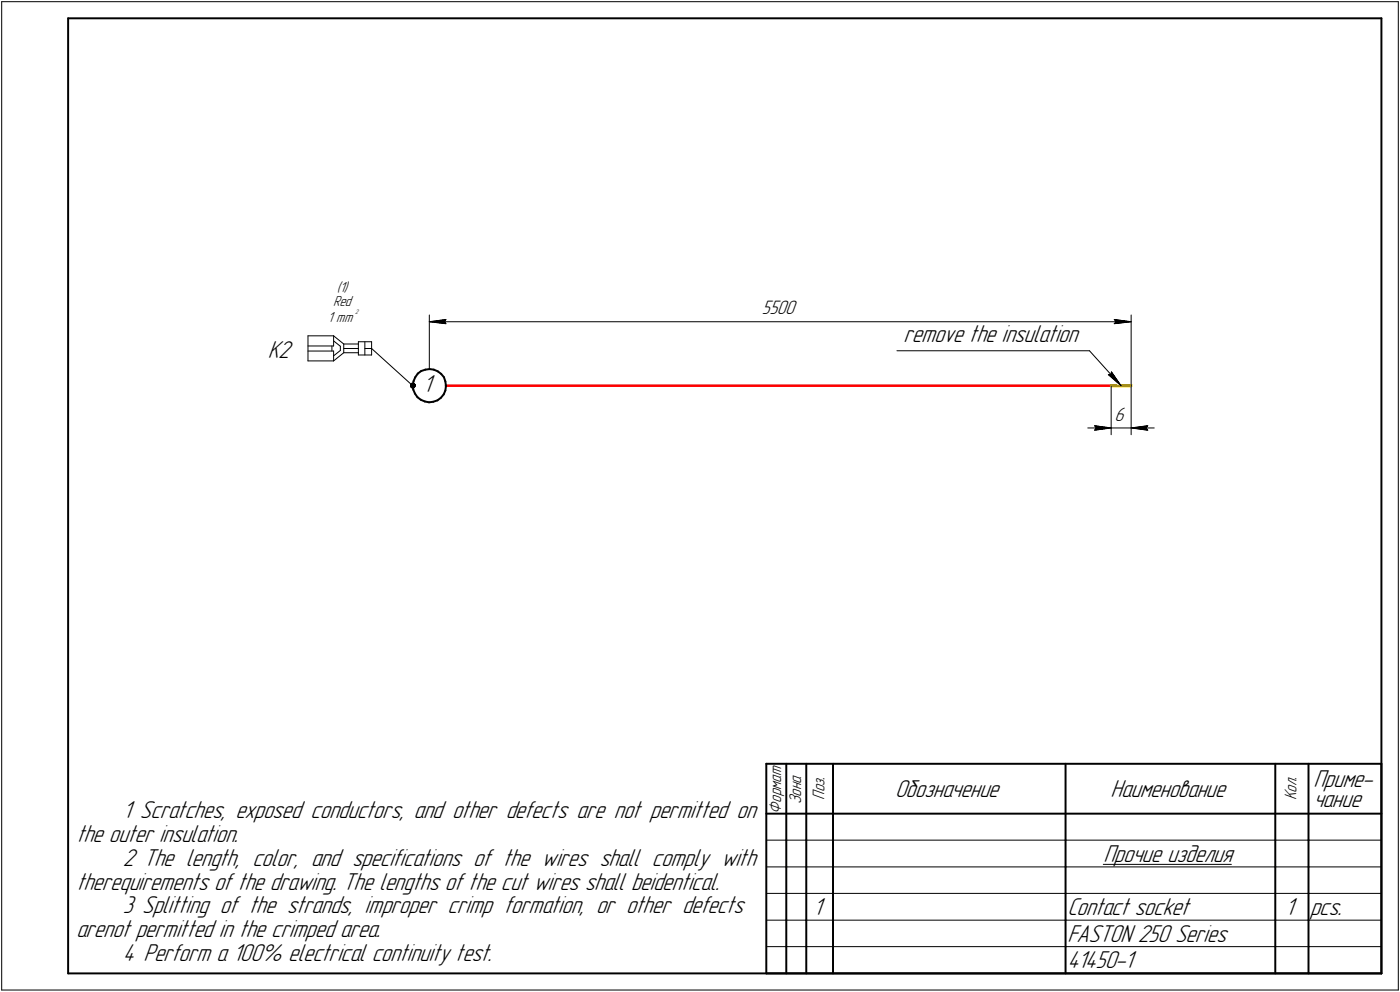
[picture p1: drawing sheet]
<svg xmlns="http://www.w3.org/2000/svg" width="421mm" height="298mm" viewBox="0 0 421 298" stroke-linecap="round" stroke-linejoin="round" font-family="sans-serif">
<path d="M134.1 115.9h200.1z" fill="none" stroke="#f00" stroke-width=".76"/>
<path d="M334.2 115.9h6z" fill="none" stroke="#ffd700" stroke-width="1"/>
<g fill="none" stroke="#000" stroke-width=".59">
<path d="M20.5 5.5v287zM20.5 5.5h395zM415.5 5.5v287zM124.1 115.8l.2 1.3zM124.3 117.1l.5 1.2zM124.4 114.6l-.3 1.2zM124.8 118.3l.8 1.1zM124.9 113.4l-.5 1.2zM125.6 119.4l1 .7zM125.6 112.3l1.1-.8zM125.6 112.3l-.7 1.1zM126.7 111.5l1.2-.4z"/>
<path d="M127.9 111.1l1.3-.2zM129.2 110.9l1.3 .2zM130.5 111.1l1.2 .5zM131.7 111.6l1 .8zM132.7 112.4l.8 1zM133.4 118.5l-.8 1zM133.5 113.4l.4 1.2zM133.9 114.6l.2 1.3zM133.9 117.3l-.5 1.2zM134.1 116.1l-.2 1.2zM134.1 115.9v.2zM126.6 120.1l1.2 .5z"/>
<path d="M127.8 120.6l1.2 .3zM129 120.9l1.3-.2zM130.3 120.7l1.3-.4zM131.6 120.3l1-.8zM230.5 229.5v63zM230.5 229.5h185zM236.5 229.5v15zM242.5 229.5v15zM250.5 229.5v15zM320.5 229.5v15zM383.5 229.5v15zM393.5 229.5v15z"/>
<path d="M415.5 229.5v63zM230.5 244.5h185zM236.5 244.5v8zM236.5 252.5v8zM242.5 244.5v8zM242.5 252.5v8zM250.5 244.5v8zM250.5 252.5v8zM320.5 244.5v8zM320.5 252.5v8zM383.5 244.5v8zM383.5 252.5v8z"/>
<path d="M393.5 244.5v8zM393.5 252.5v8zM236.5 260.5v8zM236.5 268.5v8zM236.5 276.5v8zM242.5 260.5v8zM242.5 268.5v8zM242.5 276.5v8zM250.5 260.5v8zM250.5 268.5v8zM250.5 276.5v8zM320.5 260.5v8z"/>
<path d="M320.5 268.5v8zM320.5 276.5v8zM383.5 260.5v8zM383.5 268.5v8zM383.5 276.5v8zM393.5 260.5v8zM393.5 268.5v8zM393.5 276.5v8zM20.5 292.5h395zM230.5 292.5h185zM236.5 284.5v8zM242.5 284.5v8z"/>
<path d="M250.5 284.5v8zM320.5 284.5v8zM383.5 284.5v8zM393.5 284.5v8z"/>
</g>
<g fill="none" stroke="#000" stroke-width=".3">
<path d="M.5 .5v297zM.5 .5h420zM420.5 .5v297zM129.1 94.7v16.2zM129.1 96.7l5-.7zM129.1 96.7l5 .6zM129.1 96.7h211.1zM133.7 96.7l.4 .6zM134.1 96l-.4 .7zM335.1 97.3l5.1-.6zM335.1 96l.5 .7zM335.1 96l5.1 .7z"/>
<path d="M335.6 96.7l-.5 .6zM340.2 94.7v21.2zM92.6 100.9v7.6zM92.6 108.5h7.7zM92.6 100.9h7.7zM92.6 104h7.7zM92.6 105.5h7.7zM99.8 104v1.5zM100.3 108.5l3.1-2.5zM100.3 100.9l3.1 2.5zM100.3 105.5v3zM100.3 100.9v3.1z"/>
<path d="M100.3 106.9l2.1-1.6zM100.3 102.4l2.1 1.7zM102.4 104.1v1.2zM103.4 106h4.4zM103.4 103.4h4.4zM103.4 103.4v2.6zM103.4 104.7h4.4zM107.8 102.7v.7zM107.8 102.7h4zM107.8 106v.7zM107.8 106.7h4zM107.8 103.4v2.6z"/>
<path d="M109.7 102.7v4zM109.7 104.7h2.1zM111.8 102.7v4zM111.8 104.7l12.3 11.2zM269.7 105.4h58zM327.7 105.4l9.4 10.5zM333.3 112.6l3.8 3.3zM333.3 112.6l.8-.1zM334.2 115.9v14.7zM334.3 111.8l-.2 .7zM334.3 111.8l2.8 4.1zM340.2 115.9v14.7z"/>
<path d="M327.2 128.6h7zM329.2 127.9l5 .7zM329.2 127.9l.5 .7zM329.2 129.3l5-.7zM329.7 128.6l-.5 .7zM334.2 128.6h6zM340.2 128.6l5 .7zM340.2 128.6l5-.7zM340.2 128.6h6.9zM344.7 128.6l.5 .7zM345.2 127.9l-.5 .7zM230.5 252.5h6z"/>
<path d="M236.5 252.5h6zM242.5 252.5h8zM250.5 252.5h70zM320.5 252.5h63zM331.8 259.8h38.5zM383.5 252.5h10zM393.5 252.5h22zM230.5 260.5h6zM230.5 268.5h6zM230.5 276.5h6zM236.5 260.5h6zM236.5 268.5h6z"/>
<path d="M236.5 276.5h6zM242.5 260.5h8zM242.5 268.5h8zM242.5 276.5h8zM250.5 260.5h70zM250.5 268.5h70zM250.5 276.5h70zM320.5 260.5h63zM320.5 268.5h63zM320.5 276.5h63zM383.5 260.5h10zM383.5 268.5h10z"/>
<path d="M383.5 276.5h10zM393.5 260.5h22zM393.5 268.5h22zM393.5 276.5h22zM.5 297.5h420zM230.5 284.5h6zM236.5 284.5h6zM242.5 284.5h8zM250.5 284.5h70zM320.5 284.5h63zM383.5 284.5h10zM393.5 284.5h22z"/>
</g>
<g fill="#fff" stroke="#fff" stroke-width=".3">
<path d="M229.2 89.9h10.9zM229.2 90h10.9zM229.2 90.1h10.9zM229.2 90.2h10.9zM229.2 90.3h10.9zM229.2 90.3h10.9zM229.2 90.4h10.9zM229.2 90.5h10.9zM229.2 90.6h10.9zM229.2 90.7h10.9zM229.2 90.8h10.9zM229.2 90.8h10.9zM229.2 90.9h10.9zM229.2 91h10.9zM229.2 91.1h10.9zM229.2 91.2h10.9zM229.2 91.3h10.9zM229.2 91.4h10.9zM229.2 91.4h10.9zM229.2 91.5h10.9zM229.2 91.6h10.9zM229.2 91.7h10.9zM229.2 91.8h10.9zM229.2 91.9h10.9zM229.2 91.9h10.9zM229.2 92h10.9zM229.2 92.1h10.9zM229.2 92.2h10.9zM229.2 92.3h10.9zM229.2 92.4h10.9zM229.2 92.5h10.9zM229.2 92.5h10.9zM229.2 92.6h10.9zM229.2 92.7h10.9zM229.2 92.8h10.9zM229.2 92.9h10.9zM229.2 93h10.9zM229.2 93h10.9zM229.2 93.1h10.9zM229.2 93.2h10.9zM229.2 93.3h10.9zM229.2 93.4h10.9zM229.2 93.5h10.9zM229.2 93.6h10.9zM229.2 93.6h10.9zM229.2 93.7h10.9zM229.2 93.8h10.9zM229.2 93.9h10.9zM229.2 94h10.9zM229.2 94.1h10.9zM229.2 94.1h10.9zM229.2 94.2h10.9zM229.2 94.3h10.9zM229.2 94.4h10.9zM229.2 94.5h10.9zM229.2 94.6h10.9zM229.2 94.7h10.9zM229.2 94.7h10.9zM229.2 94.8h10.9zM229.2 94.9h10.9zM229.2 95h10.9zM229.2 95.1h10.9zM229.2 95.2h10.9zM229.2 95.2h10.9zM229.2 95.3h10.9zM229.2 95.4h10.9zM229.2 95.5h10.9zM229.2 95.6h10.9z"/>
<path d="M134 95.5h.6zM133.4 95.6h1.2zM132.8 95.7h1.8zM132.2 95.8h2.4zM131.6 95.8h3zM130.9 95.9h3.7zM130.7 96h3.9zM130.6 96.1h4zM130.3 96.2h4.3zM130.1 96.3h4.5zM130 96.4h4.6zM129.7 96.4h4.9zM129.5 96.5h5.1zM129.4 96.6h5.2zM129.1 96.7h5.5zM129.4 96.8h5.2zM129.6 96.9h5zM129.8 96.9h4.8zM130 97h4.6zM130.3 97.1h4.3zM130.5 97.2h4.1zM130.7 97.3h3.9zM130.9 97.4h3.7zM131.6 97.5h3zM132.2 97.5h2.4zM132.8 97.6h1.8zM133.4 97.7h1.2zM134 97.8h.6z"/>
<path d="M334.7 95.5h.7zM334.7 95.6h1.3zM334.7 95.7h1.8zM334.7 95.8h2.4zM334.7 95.8h3zM334.7 95.9h3.6zM334.7 96h3.9zM334.7 96.1h4.1zM334.7 96.2h4.3zM334.7 96.3h4.5zM334.7 96.4h4.7zM334.7 96.4h4.9zM334.7 96.5h5.2zM334.7 96.6h5.3zM334.7 96.7h5.5zM334.7 96.8h5.3zM334.7 96.9h5.1zM334.7 96.9h4.8zM334.7 97h4.6zM334.7 97.1h4.4zM334.7 97.2h4.1zM334.7 97.3h3.9zM334.7 97.4h3.6zM334.7 97.5h3zM334.7 97.5h2.4zM334.7 97.6h1.8zM334.7 97.7h1.3zM334.7 97.8h.7z"/>
<path d="M127.2 112.4h3.9zM127.2 112.4h3.9zM127.2 112.5h3.9zM127.2 112.6h3.9zM127.2 112.7h3.9zM127.2 112.8h3.9zM127.2 112.9h3.9zM127.2 112.9h3.9zM127.2 113h3.9zM127.2 113.1h3.9zM127.2 113.2h3.9zM127.2 113.3h3.9zM127.2 113.4h3.9zM127.2 113.5h3.9zM127.2 113.5h3.9zM127.2 113.6h3.9zM127.2 113.7h3.9zM127.2 113.8h3.9zM127.2 113.9h3.9zM127.2 114h3.9zM127.2 114h3.9zM127.2 114.1h3.9zM127.2 114.2h3.9zM127.2 114.3h3.9zM127.2 114.4h3.9zM127.2 114.5h3.9zM127.2 114.6h3.9zM127.2 114.6h3.9zM127.2 114.7h3.9zM127.2 114.8h3.9zM127.2 114.9h3.9zM127.2 115h3.9zM127.2 115.1h3.9zM127.2 115.1h3.9zM127.2 115.2h3.9zM127.2 115.3h3.9zM127.2 115.4h3.9zM127.2 115.5h3.9zM127.2 115.6h3.9zM127.2 115.7h3.9zM127.2 115.7h3.9zM127.2 115.8h3.9zM127.2 115.9h3.9zM127.2 116h3.9zM127.2 116.1h3.9zM127.2 116.2h3.9zM127.2 116.2h3.9zM127.2 116.3h3.9zM127.2 116.4h3.9zM127.2 116.5h3.9zM127.2 116.6h3.9zM127.2 116.7h3.9zM127.2 116.8h3.9zM127.2 116.8h3.9zM127.2 116.9h3.9zM127.2 117h3.9zM127.2 117.1h3.9zM127.2 117.2h3.9zM127.2 117.3h3.9zM127.2 117.3h3.9zM127.2 117.4h3.9zM127.2 117.5h3.9zM127.2 117.6h3.9zM127.2 117.7h3.9zM127.2 117.8h3.9zM127.2 117.9h3.9zM127.2 117.9h3.9zM127.2 118h3.9zM127.2 118.1h3.9zM127.2 118.2h3.9zM127.2 118.3h3.9zM127.2 118.4h3.9zM127.2 118.4h3.9zM127.2 118.5h3.9zM127.2 118.6h3.9zM127.2 118.7h3.9zM127.2 118.8h3.9zM127.2 118.9h3.9zM127.2 119h3.9zM127.2 119h3.9zM127.2 119.1h3.9zM127.2 119.2h3.9zM127.2 119.3h3.9zM127.2 119.4h3.9z"/>
<path d="M101.3 84.4h4.1zM101.3 84.5h4.1zM101.3 84.6h4.1zM101.3 84.7h4.1zM101.3 84.8h4.1zM101.3 84.8h4.1zM101.3 84.9h4.1zM101.3 85h4.1zM101.3 85.1h4.1zM101.3 85.2h4.1zM101.3 85.3h4.1zM101.3 85.3h4.1zM101.3 85.4h4.1zM101.3 85.5h4.1zM101.3 85.6h4.1zM101.3 85.7h4.1zM101.3 85.8h4.1zM101.3 85.9h4.1zM101.3 85.9h4.1zM101.3 86h4.1zM101.3 86.1h4.1zM101.3 86.2h4.1zM101.3 86.3h4.1zM101.3 86.4h4.1zM101.3 86.4h4.1zM101.3 86.5h4.1zM101.3 86.6h4.1zM101.3 86.7h4.1zM101.3 86.8h4.1zM101.3 86.9h4.1zM101.3 87h4.1zM101.3 87h4.1zM101.3 87.1h4.1zM101.3 87.2h4.1zM101.3 87.3h4.1zM101.3 87.4h4.1zM101.3 87.5h4.1zM101.3 87.5h4.1zM101.3 87.6h4.1zM101.3 87.7h4.1zM101.3 87.8h4.1zM101.3 87.9h4.1zM101.3 88h4.1zM101.3 88.1h4.1zM101.3 88.1h4.1zM101.3 88.2h4.1zM101.3 88.3h4.1zM101.3 88.4h4.1zM101.3 88.5h4.1zM101.3 88.6h4.1z"/>
<path d="M100.2 88.6h6.3zM100.2 88.7h6.3zM100.2 88.8h6.3zM100.2 88.9h6.3zM100.2 89h6.3zM100.2 89.1h6.3zM100.2 89.2h6.3zM100.2 89.2h6.3zM100.2 89.3h6.3zM100.2 89.4h6.3zM100.2 89.5h6.3zM100.2 89.6h6.3zM100.2 89.7h6.3zM100.2 89.7h6.3zM100.2 89.8h6.3zM100.2 89.9h6.3zM100.2 90h6.3zM100.2 90.1h6.3zM100.2 90.2h6.3zM100.2 90.3h6.3zM100.2 90.3h6.3zM100.2 90.4h6.3zM100.2 90.5h6.3zM100.2 90.6h6.3zM100.2 90.7h6.3zM100.2 90.8h6.3zM100.2 90.8h6.3zM100.2 90.9h6.3zM100.2 91h6.3zM100.2 91.1h6.3zM100.2 91.2h6.3zM100.2 91.3h6.3zM100.2 91.4h6.3zM100.2 91.4h6.3zM100.2 91.5h6.3zM100.2 91.6h6.3zM100.2 91.7h6.3zM100.2 91.8h6.3zM100.2 91.9h6.3zM100.2 91.9h6.3zM100.2 92h6.3zM100.2 92.1h6.3zM100.2 92.2h6.3zM100.2 92.3h6.3zM100.2 92.4h6.3zM100.2 92.5h6.3zM100.2 92.5h6.3zM100.2 92.6h6.3zM100.2 92.7h6.3zM100.2 92.8h6.3zM100.2 92.9h6.3z"/>
<path d="M98.6 93h9.5zM98.6 93h9.5zM98.6 93.1h9.5zM98.6 93.2h9.5zM98.6 93.3h9.5zM98.6 93.4h9.5zM98.6 93.5h9.5zM98.6 93.6h9.5zM98.6 93.6h9.5zM98.6 93.7h9.5zM98.6 93.8h9.5zM98.6 93.9h9.5zM98.6 94h9.5zM98.6 94.1h9.5zM98.6 94.1h9.5zM98.6 94.2h9.5zM98.6 94.3h9.5zM98.6 94.4h9.5zM98.6 94.5h9.5zM98.6 94.6h9.5zM98.6 94.7h9.5zM98.6 94.7h9.5zM98.6 94.8h9.5zM98.6 94.9h9.5zM98.6 95h9.5zM98.6 95.1h9.5zM98.6 95.2h9.5zM98.6 95.2h9.5zM98.6 95.3h9.5zM98.6 95.4h9.5zM98.6 95.5h9.5zM98.6 95.6h9.5zM98.6 95.7h9.5zM98.6 95.8h9.5zM98.6 95.8h9.5zM98.6 95.9h9.5zM98.6 96h9.5zM98.6 96.1h9.5zM98.6 96.2h9.5zM98.6 96.3h9.5zM98.6 96.4h9.5zM98.6 96.4h9.5zM98.6 96.5h9.5zM98.6 96.6h9.5zM98.6 96.7h9.5zM98.6 96.8h9.5zM98.6 96.9h9.5zM98.6 96.9h9.5zM98.6 97h9.5zM98.6 97.1h9.5zM98.6 97.2h9.5zM98.6 97.3h9.5zM98.6 97.4h9.5zM98.6 97.5h9.5zM98.6 97.5h9.5z"/>
<path d="M335.1 121.9h4.1zM335.1 122h4.1zM335.1 122.1h4.1zM335.1 122.2h4.1zM335.1 122.3h4.1zM335.1 122.3h4.1zM335.1 122.4h4.1zM335.1 122.5h4.1zM335.1 122.6h4.1zM335.1 122.7h4.1zM335.1 122.8h4.1zM335.1 122.9h4.1zM335.1 122.9h4.1zM335.1 123h4.1zM335.1 123.1h4.1zM335.1 123.2h4.1zM335.1 123.3h4.1zM335.1 123.4h4.1zM335.1 123.4h4.1zM335.1 123.5h4.1zM335.1 123.6h4.1zM335.1 123.7h4.1zM335.1 123.8h4.1zM335.1 123.9h4.1zM335.1 124h4.1zM335.1 124h4.1zM335.1 124.1h4.1zM335.1 124.2h4.1zM335.1 124.3h4.1zM335.1 124.4h4.1zM335.1 124.5h4.1zM335.1 124.5h4.1zM335.1 124.6h4.1zM335.1 124.7h4.1zM335.1 124.8h4.1zM335.1 124.9h4.1zM335.1 125h4.1zM335.1 125.1h4.1zM335.1 125.1h4.1zM335.1 125.2h4.1zM335.1 125.3h4.1zM335.1 125.4h4.1zM335.1 125.5h4.1zM335.1 125.6h4.1zM335.1 125.6h4.1zM335.1 125.7h4.1zM335.1 125.8h4.1zM335.1 125.9h4.1zM335.1 126h4.1zM335.1 126.1h4.1zM335.1 126.2h4.1zM335.1 126.2h4.1zM335.1 126.3h4.1zM335.1 126.4h4.1zM335.1 126.5h4.1zM335.1 126.6h4.1zM335.1 126.7h4.1zM335.1 126.7h4.1zM335.1 126.8h4.1zM335.1 126.9h4.1zM335.1 127h4.1zM335.1 127.1h4.1zM335.1 127.2h4.1zM335.1 127.3h4.1zM335.1 127.3h4.1zM335.1 127.4h4.1zM335.1 127.5h4.1z"/>
<path d="M344.9 127.5h.7zM344.2 127.6h1.4zM343.5 127.7h2.1zM342.7 127.8h2.9zM342 127.8h3.6zM341.8 127.9h3.8zM341.6 128h4zM341.4 128.1h4.2zM341.2 128.2h4.4zM341 128.3h4.6zM340.8 128.4h4.8zM340.6 128.4h5zM340.4 128.5h5.2zM340.2 128.6h5.4zM340.4 128.7h5.2zM340.6 128.8h5zM340.8 128.9h4.8zM341 128.9h4.6zM341.2 129h4.4zM341.4 129.1h4.2zM341.6 129.2h4zM341.8 129.3h3.8zM342 129.4h3.6zM342.6 129.5h3zM343.2 129.5h2.4zM343.8 129.6h1.8zM344.4 129.7h1.2zM345 129.8h.6z"/>
<path d="M328.7 127.5h.7zM328.7 127.6h1.5zM328.7 127.7h2.3zM328.7 127.8h3zM328.7 127.8h3.7zM328.7 127.9h4zM328.7 128h4.1zM328.7 128.1h4.3zM328.7 128.2h4.5zM328.7 128.3h4.7zM328.7 128.4h4.9zM328.7 128.4h5.1zM328.7 128.5h5.3zM328.7 128.6h5.5zM328.7 128.7h5.3zM328.7 128.8h5.1zM328.7 128.9h4.9zM328.7 128.9h4.7zM328.7 129h4.5zM328.7 129.1h4.3zM328.7 129.2h4.1zM328.7 129.3h4zM328.7 129.4h3.7zM328.7 129.5h3.1zM328.7 129.5h2.5zM328.7 129.6h1.8zM328.7 129.7h1.2zM328.7 129.8h.7z"/>
<path d="M80.5 101.9h8.2zM80.5 101.9h8.2zM80.5 102h8.2zM80.5 102.1h8.2zM80.5 102.2h8.2zM80.5 102.3h8.2zM80.5 102.4h8.2zM80.5 102.4h8.2zM80.5 102.5h8.2zM80.5 102.6h8.2zM80.5 102.7h8.2zM80.5 102.8h8.2zM80.5 102.9h8.2zM80.5 103h8.2zM80.5 103h8.2zM80.5 103.1h8.2zM80.5 103.2h8.2zM80.5 103.3h8.2zM80.5 103.4h8.2zM80.5 103.5h8.2zM80.5 103.5h8.2zM80.5 103.6h8.2zM80.5 103.7h8.2zM80.5 103.8h8.2zM80.5 103.9h8.2zM80.5 104h8.2zM80.5 104.1h8.2zM80.5 104.1h8.2zM80.5 104.2h8.2zM80.5 104.3h8.2zM80.5 104.4h8.2zM80.5 104.5h8.2zM80.5 104.6h8.2zM80.5 104.6h8.2zM80.5 104.7h8.2zM80.5 104.8h8.2zM80.5 104.9h8.2zM80.5 105h8.2zM80.5 105.1h8.2zM80.5 105.2h8.2zM80.5 105.2h8.2zM80.5 105.3h8.2zM80.5 105.4h8.2zM80.5 105.5h8.2zM80.5 105.6h8.2zM80.5 105.7h8.2zM80.5 105.7h8.2zM80.5 105.8h8.2zM80.5 105.9h8.2zM80.5 106h8.2zM80.5 106.1h8.2zM80.5 106.2h8.2zM80.5 106.3h8.2zM80.5 106.3h8.2zM80.5 106.4h8.2zM80.5 106.5h8.2zM80.5 106.6h8.2zM80.5 106.7h8.2zM80.5 106.8h8.2zM80.5 106.8h8.2zM80.5 106.9h8.2zM80.5 107h8.2zM80.5 107.1h8.2zM80.5 107.2h8.2zM80.5 107.3h8.2zM80.5 107.4h8.2zM80.5 107.4h8.2zM80.5 107.5h8.2zM80.5 107.6h8.2zM80.5 107.7h8.2zM80.5 107.8h8.2zM80.5 107.9h8.2zM80.5 107.9h8.2zM80.5 108h8.2zM80.5 108.1h8.2zM80.5 108.2h8.2zM80.5 108.3h8.2zM80.5 108.4h8.2zM80.5 108.5h8.2zM80.5 108.5h8.2zM80.5 108.6h8.2zM80.5 108.7h8.2zM80.5 108.8h8.2zM80.5 108.9h8.2zM80.5 109h8.2z"/>
<path d="M271.7 97.3h53.9zM271.7 97.4h53.9zM271.7 97.5h53.9zM271.7 97.5h53.9zM271.7 97.6h53.9zM271.7 97.7h53.9zM271.7 97.8h53.9zM271.7 97.9h53.9zM271.7 98h53.9zM271.7 98h53.9zM271.7 98.1h53.9zM271.7 98.2h53.9zM271.7 98.3h53.9zM271.7 98.4h53.9zM271.7 98.5h53.9zM271.7 98.6h53.9zM271.7 98.6h53.9zM271.7 98.7h53.9zM271.7 98.8h53.9zM271.7 98.9h53.9zM271.7 99h53.9zM271.7 99.1h53.9zM271.7 99.1h53.9zM271.7 99.2h53.9zM271.7 99.3h53.9zM271.7 99.4h53.9zM271.7 99.5h53.9zM271.7 99.6h53.9zM271.7 99.7h53.9zM271.7 99.7h53.9zM271.7 99.8h53.9zM271.7 99.9h53.9zM271.7 100h53.9zM271.7 100.1h53.9zM271.7 100.2h53.9zM271.7 100.2h53.9zM271.7 100.3h53.9zM271.7 100.4h53.9zM271.7 100.5h53.9zM271.7 100.6h53.9zM271.7 100.7h53.9zM271.7 100.8h53.9zM271.7 100.8h53.9zM271.7 100.9h53.9zM271.7 101h53.9zM271.7 101.1h53.9zM271.7 101.2h53.9zM271.7 101.3h53.9zM271.7 101.3h53.9zM271.7 101.4h53.9zM271.7 101.5h53.9zM271.7 101.6h53.9zM271.7 101.7h53.9zM271.7 101.8h53.9zM271.7 101.9h53.9zM271.7 101.9h53.9zM271.7 102h53.9zM271.7 102.1h53.9zM271.7 102.2h53.9zM271.7 102.3h53.9zM271.7 102.4h53.9zM271.7 102.4h53.9zM271.7 102.5h53.9zM271.7 102.6h53.9zM271.7 102.7h53.9zM271.7 102.8h53.9zM271.7 102.9h53.9zM271.7 103h53.9zM271.7 103h53.9zM271.7 103.1h53.9zM271.7 103.2h53.9zM271.7 103.3h53.9zM271.7 103.4h53.9zM271.7 103.5h53.9zM271.7 103.5h53.9zM271.7 103.6h53.9zM271.7 103.7h53.9zM271.7 103.8h53.9zM271.7 103.9h53.9zM271.7 104h53.9zM271.7 104.1h53.9zM271.7 104.1h53.9zM271.7 104.2h53.9zM271.7 104.3h53.9z"/>
<path d="M334.3 111.1h.1zM334.2 111.2h.3zM334.1 111.3h.5zM334 111.3h.6zM333.9 111.4h.8zM333.8 111.5h1zM333.8 111.6h1zM333.7 111.7h1.2zM333.6 111.8h1.3zM333.4 111.8h1.5zM333.3 111.9h1.7zM333.2 112h1.9zM333.2 112.1h2zM333.1 112.2h2.1zM333 112.3h2.3zM332.9 112.4h2.5zM332.8 112.4h2.6zM332.7 112.5h2.7zM332.6 112.6h2.9zM332.7 112.7h2.8zM332.8 112.8h2.8zM332.9 112.9h2.8zM333 112.9h2.7zM333.1 113h2.7zM333.2 113.1h2.7zM333.2 113.2h2.8zM333.4 113.3h2.6zM333.5 113.4h2.5zM333.6 113.5h2.5zM333.7 113.5h2.4zM333.8 113.6h2.4zM333.8 113.7h2.5zM333.9 113.8h2.4zM334.1 113.9h2.3zM334.2 114h2.3zM334.3 114h2.2zM334.3 114.1h2.2zM334.4 114.2h2.1zM334.5 114.3h2.1zM334.6 114.4h2zM334.8 114.5h1.8zM334.9 114.6h1.8zM334.9 114.6h1.8zM335 114.7h1.7zM335.1 114.8h1.7zM335.2 114.9h1.6zM335.3 115h1.5zM335.4 115.1h1.5zM335.6 115.1h1.3zM335.8 115.2h1.2zM336 115.3h1zM336.1 115.4h.9zM336.3 115.5h.8zM336.5 115.6h.6zM336.6 115.7h.5zM336.8 115.7h.3zM337 115.8h.1z"/>
</g>
<g fill="#000" stroke="#000" stroke-width=".3">
<path d="M129.1 96.7h4.6zM129.9 96.8h3.9zM130.6 96.9h3.3zM131.3 96.9h2.6zM132 97h1.9zM132.8 97.1h1.2zM133.4 97.2h.7z"/>
<path d="M133.5 96.1h.6zM132.9 96.2h1.1zM132.2 96.3h1.8zM131.7 96.4h2.2zM131.1 96.4h2.8zM130.4 96.5h3.5zM129.8 96.6h4z"/>
<path d="M335.2 96.1h.6zM335.3 96.2h1.1zM335.4 96.3h1.7zM335.4 96.4h2.3zM335.4 96.4h2.9zM335.5 96.5h3.4zM335.6 96.6h4z"/>
<path d="M335.6 96.7h4.6zM335.6 96.8h3.9zM335.5 96.9h3.3zM335.4 96.9h2.7zM335.4 97h1.9zM335.3 97.1h1.3zM335.2 97.2h.7z"/>
<path d="M123.8 115.1h.7zM123.7 115.2h.8zM123.5 115.3h1.2zM123.5 115.4h1.3zM123.5 115.5h1.4zM123.4 115.6h1.5zM123.4 115.7h1.6zM123.4 115.7h1.6zM123.4 115.8h1.6zM123.4 115.9h1.6zM123.4 116h1.6zM123.4 116.1h1.5zM123.4 116.2h1.5zM123.4 116.2h1.5zM123.4 116.3h1.4zM123.6 116.4h1.1zM123.7 116.5h.9zM123.8 116.6h.7z"/>
<path d="M333.3 112.6h.9zM333.5 112.7h.8zM333.6 112.8h.7zM333.7 112.9h.7zM333.8 112.9h.7zM333.8 113h.8zM333.9 113.1h.8zM334.1 113.2h.7zM334.2 113.3h.7zM334.3 113.4h.6zM334.3 113.5h.6zM334.4 113.5h.6zM334.5 113.6h.6zM334.6 113.7h.6zM334.8 113.8h.5zM334.9 113.9h.5zM334.9 114h.5zM335 114h.5zM335.1 114.1h.5zM335.2 114.2h.4zM335.4 114.3h.3zM335.4 114.4h.4zM335.5 114.5h.4zM335.6 114.6h.4zM335.7 114.6h.3zM335.8 114.7h.3zM335.9 114.8h.3zM336 114.9h.3zM336.1 115h.3zM336.2 115.1h.2zM336.3 115.1h.2zM336.4 115.2h.1zM336.5 115.3h.1z"/>
<path d="M334.3 111.9h.1zM334.3 112h.2zM334.3 112.1h.2zM334.2 112.2h.4zM334.2 112.3h.5zM334.2 112.4h.5zM334.2 112.4h.6zM334.1 112.5h.8zM334.2 112.6h.7zM334.3 112.7h.6zM334.3 112.8h.7zM334.4 112.9h.7zM334.5 112.9h.6zM334.6 113h.6zM334.7 113.1h.6zM334.8 113.2h.5zM334.9 113.3h.5zM334.9 113.4h.5zM334.9 113.5h.5zM335 113.5h.5zM335.1 113.6h.5zM335.2 113.7h.4zM335.3 113.8h.4zM335.4 113.9h.4zM335.4 114h.5zM335.5 114h.4zM335.6 114.1h.4zM335.6 114.2h.4zM335.7 114.3h.3zM335.8 114.4h.3zM335.9 114.5h.3zM336 114.6h.2zM336 114.6h.3zM336.1 114.7h.3zM336.2 114.8h.2zM336.3 114.9h.2zM336.4 115h.1zM336.4 115.1h.2zM336.5 115.1h.1zM336.5 115.2h.2zM336.6 115.3h.2z"/>
<path d="M329.3 128h.6zM329.4 128.1h1.1zM329.4 128.2h1.7zM329.4 128.3h2.3zM329.5 128.4h2.8zM329.6 128.4h3.4zM329.7 128.5h3.9z"/>
<path d="M329.7 128.6h4.5zM329.7 128.7h3.9zM329.6 128.8h3.4zM329.5 128.9h2.8zM329.4 128.9h2.3zM329.4 129h1.7zM329.4 129.1h1.1zM329.3 129.2h.6z"/>
<path d="M340.2 128.6h4.5zM340.9 128.7h3.9zM341.5 128.8h3.3zM342.1 128.9h2.8zM342.7 128.9h2.2zM343.3 129h1.7zM344 129.1h1.1zM344.6 129.2h.6z"/>
<path d="M344.6 128h.6zM344 128.1h1.1zM343.3 128.2h1.7zM342.7 128.3h2.2zM342.1 128.4h2.8zM341.5 128.4h3.3zM340.9 128.5h3.9z"/>
</g>
<g font-size="7.8">
<text x="80.5" y="107.5">K2</text>
<text x="271.7" y="102.9">remove the insulation</text>
<text x="127.2" y="117.9">1</text>
<text x="269.2" y="239.5">Обозначение</text>
<text x="334" y="239.5">Наименование</text>
<text x="395" y="236.6">Приме-</text>
<text x="37" y="246">1 Scratches, exposed conductors, and other defects are not permitted on</text>
<text x="395" y="242.5">чание</text>
<text x="23" y="253.1">the outer insulation.</text>
<text x="37" y="260.2">2 The length, color, and specifications of the wires shall comply with</text>
<text x="331.8" y="259">Прочие изделия</text>
<text x="23" y="267.4">therequirements of the drawing. The lengths of the cut wires shall beidentical.</text>
<text x="37" y="274.5">3 Splitting of the strands, improper crimp formation, or other defects</text>
<text x="244.5" y="275">1</text>
<text x="321" y="275">Contact socket</text>
<text x="386.5" y="275">1</text>
<text x="394" y="275">pcs.</text>
<text x="23" y="281.6">arenot permitted in the crimped area.</text>
<text x="321" y="283">FASTON 250 Series</text>
<text x="37" y="288.8">4 Perform a 100% electrical continuity test.</text>
<text x="321" y="291">41450-1</text>
</g>
<g font-size="6.2">
<text x="229.2" y="94.4">5500</text>
<text x="335.2" y="126.4">6</text>
</g>
<g font-size="5.4">
<text x="234.9" y="244.5" transform="rotate(-90 234.9 244.5)">Формат</text>
<text x="240.9" y="241.7" transform="rotate(-90 240.9 241.7)">Зона</text>
<text x="247.9" y="240.4" transform="rotate(-90 247.9 240.4)">Поз.</text>
<text x="389.9" y="240.4" transform="rotate(-90 389.9 240.4)">Кол.</text>
</g>
<g font-size="4.6">
<text x="101.3" y="87.8">(1)</text>
<text x="100.2" y="92">Red</text>
<text x="98.6" y="96.7">1 mm</text>
</g>
<text font-size="2.1" x="106.8" y="94.5">2</text>
</svg>
